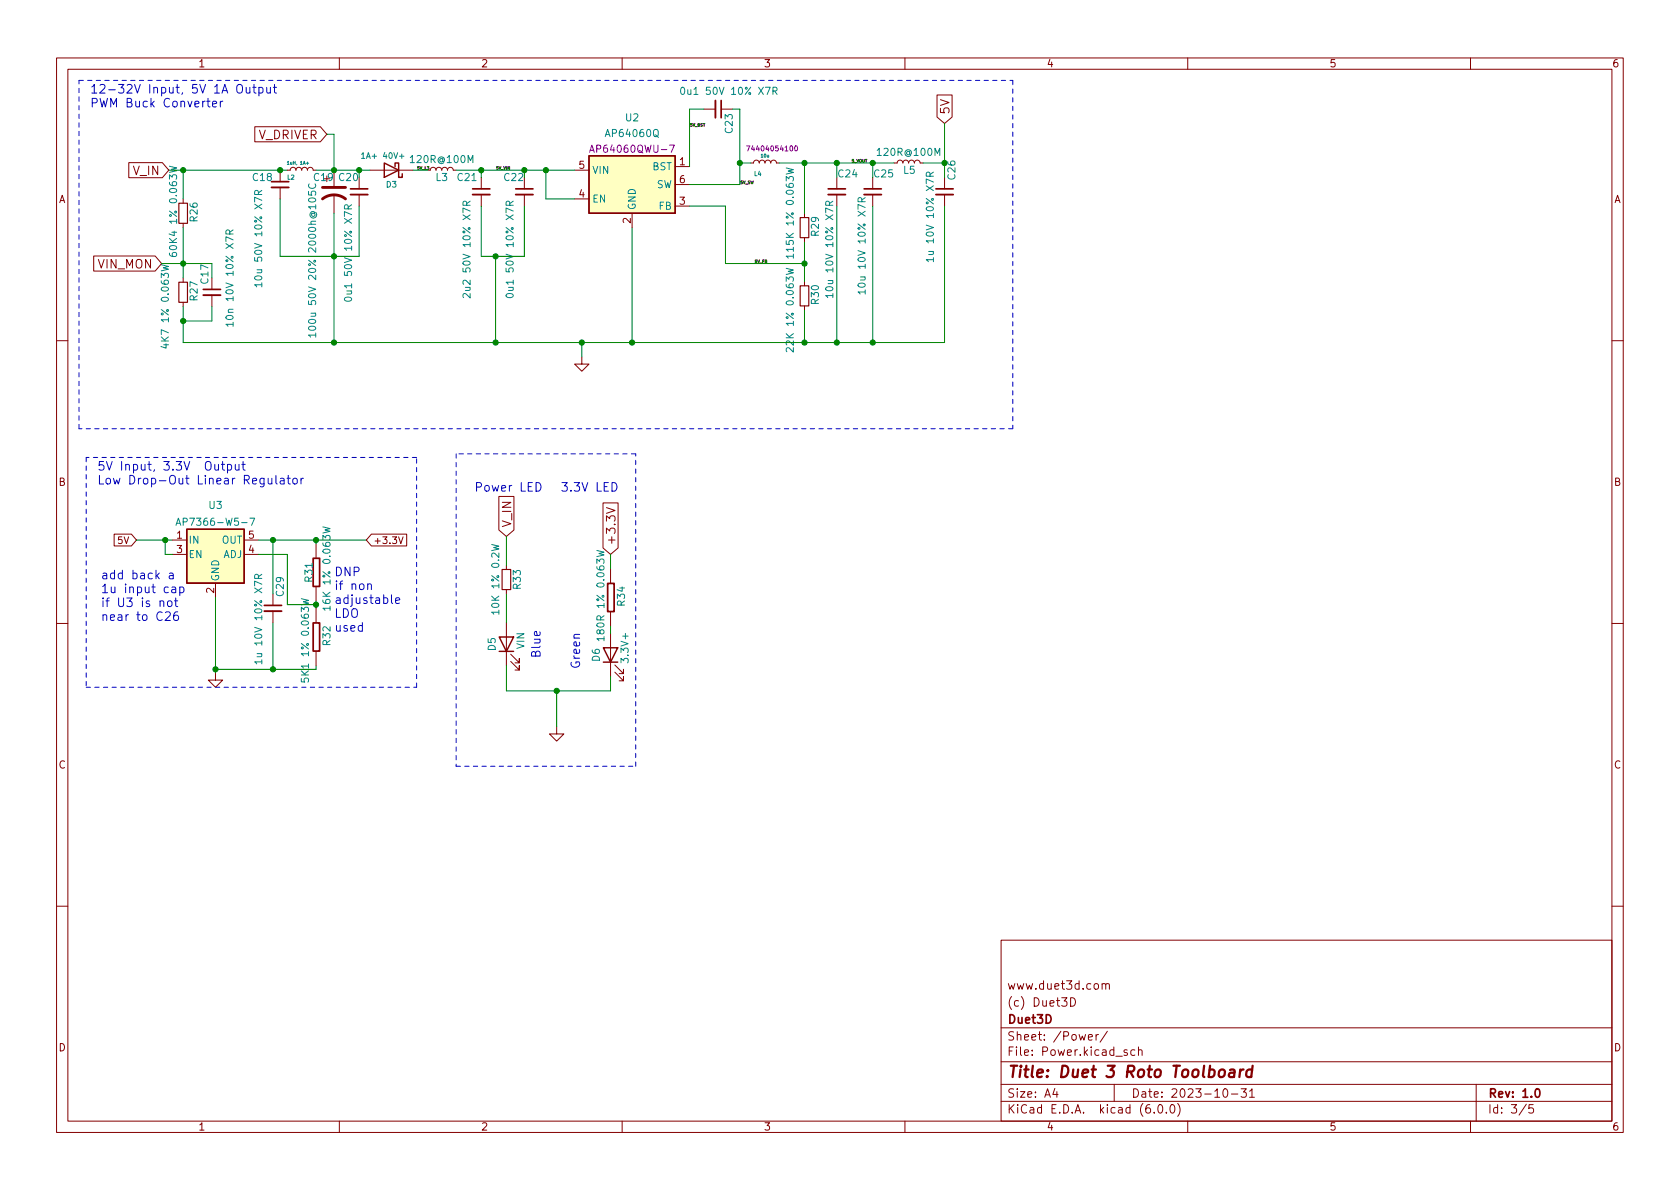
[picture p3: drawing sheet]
<svg xmlns="http://www.w3.org/2000/svg" width="297mm" height="210mm" viewBox="0 0 297 210" stroke-linecap="round" stroke-linejoin="round" font-family="sans-serif">
<g fill="none" stroke="#840000" stroke-width=".18">
<path d="M10 10.2h277v190.1h-277zM12 12.2h273v186.1h-273zM60 10.2v2M110 10.2v2M124.5 19.3h2M127.5 19.3h2M160 10.2v2M165.7 16.8h2.6v3.9l-1.3 1.1-1.3-1.1zM210 10.2v2M260 10.2v2M22.8 28.8h5.9l1.1 1.3-1.1 1.3h-5.9zM32.4 35.2v.7"/>
<path d="M32.4 39.5v.8M45 22.4h11.6l1.2 1.3-1.2 1.4h-11.6zM49.5 30.1v2M49.5 33.1v2.1M55.4 30.1l-.1-.3-.3-.2-.5 .1-.1 .4-.2-.3-.2-.2-.4 .1-.3 .4-.1-.4-.5-.1-.3 .2-.1 .3-.1-.4-.4-.1-.3 .1-.2 .4h-.5M59.1 30.1v2.8M59.1 34.4v3.3M63.5 31.4v2M63.5 34.4v2M65.4 30.1h7.6M75.6 30.1h.5l.1-.4 .4-.1 .3 .1 .2 .4 .1-.3 .3-.2 .4 .1 .2 .4 .2-.4 .4-.1 .3 .2 .1 .3 .2-.4 .3-.1 .4 .1 .1 .4h.5M85.1 31.4v2"/>
<path d="M85.1 34.4v2M92.7 31.4v2M92.7 34.4v2M101.6 30.1h2.5M101.6 35.2h2.5M111.8 37.7v2.6M119.4 29.5h2.5M119.4 36.4h2.5M119.4 32.6h2.5M132.7 28.8h.5l.2-.3 .3-.2 .4 .2 .1 .3 .2-.3 .3-.2 .4 .1 .2 .4 .2-.4 .4-.1 .3 .2 .1 .3 .1-.3 .4-.2 .3 .2 .2 .3h.5M142.2 37.7v.8M148 31.4v2"/>
<path d="M148 34.4v2M154.3 31.4v2M154.3 34.4v2M158.1 28.8h.5l.2-.3 .3-.2 .4 .2 .1 .3 .2-.3 .3-.2 .4 .1 .2 .4 .2-.4 .4-.1 .3 .2 .1 .3 .1-.3 .4-.2 .3 .2 .2 .3h.5M167 31.4v2M167 34.4v2M16.6 45.3h10.8l1.2 1.3-1.2 1.3h-10.8zM32.4 49.1v.8M32.4 53.5v.7M37.5 49.1v2.1M37.5 52.2v2M142.2 42v.8"/>
<path d="M142.2 49.8v.7M142.2 54.1v.8M10 60.2h2M102.9 63.1v1.3h1.2l-1.2 1.3-1.3-1.3h1.3M285 60.2h2M20.2 94.5h3l.9 1-.9 1h-3zM30.5 95.5h2.5M30.5 98h2.5M43.2 95.5h2.5M43.2 98h2.5M55.9 96.1v2.6M65.7 94.5h6.2v2h-6.2l-.9-1z"/>
<path d="M70.5 94.9l.4 1.2 .4-1.2M88.2 87.8h2.7v5.9l-1.4 1.2-1.3-1.2zM89.5 99.9v.8M106.6 88.9h2.7v8l-1.4 1.1-1.3-1.1zM107.2 89.8l1.5 .5-1.5 .5M10 110.2h2M38.1 119v1.3h1.3l-1.3 1.2-1.3-1.2h1.3M38.1 103.1v2.6M48.3 105v2.1M48.3 108.1v2M55.9 103.8v2.5M55.9 107.6v2.5"/>
<path d="M55.9 115.2v2.5M89.5 104.3v.7M89.5 110.1v7.6M90.3 117l1.5 1.5v-.8v.8h-.7M90.3 115.7l1.5 1.5v-.7v.7h-.7M107.9 100.6v2.5M107.9 108.2v2.5M107.9 112v7.6M108.7 118.9l1.5 1.5v-.8v.8h-.7M108.7 117.6l1.5 1.5v-.7v.7h-.7M285 110.2h2M98.4 128.5v1.3h1.3l-1.3 1.3-1.2-1.3h1.2"/>
<path d="M10 160.2h2M177 166.3h108v32h-108zM189.3 176.4a.76 .76 0 0 1 .9 .8 .76 .76 0 0 1-.9 .7zM194.9 174.1l.2-.2 .3 .1 .1 .9M194.9 173.9v1M195.5 174.1l.2-.2 .4 .1v.9M285 160.2h2M60 198.3v2M110 198.3v2M160 198.3v2M177 194.8h108M177 191.8h108"/>
<path d="M177 187.8h108M177 181.8h108M186.5 192.5l-.4 1h1M186.9 193v1M192.4 183.4l.7-.1v-.3l-.5-.1-.2 .2 .1 .8h.6M193.8 182.9v1M194.2 182.9l-.3 .1-.1 .2M195.8 182.4l-1.3 1.9M197 191.8v3M199.3 185.7l-.4-.1-.2 .2 .1 .3 .5 .1v.4h-.6M200.6 185.7l-.4-.1-.3 .3v.4l.2 .3h.5M201.3 185.8l.2-.2 .4 .1v.9"/>
<path d="M201.3 185.1v1.5M204.1 196.7v.1M204.9 195.4l.2-.1a.81 .81 0 0 1 .6 .7 .81 .81 0 0 1-.3 .8h-.2a.81 .81 0 0 1-.6-.6 .81 .81 0 0 1 .3-.8zM206.2 196.7v.1M207.1 195.4l.1-.1a.81 .81 0 0 1 .6 .7 .81 .81 0 0 1-.3 .8h-.1a.81 .81 0 0 1-.6-.6 .81 .81 0 0 1 .3-.8zM208.2 195.1a1.72 1.72 0 0 1 0 2.3M210 198.3v2M216.4 192.6l.2-.1a.81 .81 0 0 1 .6 .7 .81 .81 0 0 1-.3 .8h-.2a.81 .81 0 0 1-.6-.6 .81 .81 0 0 1 .3-.8zM217.7 193.5h1.2M219.4 192.5h1l-.5 .6 .4 .1v.7l-.2 .1h-.5l-.2-.1M220.9 193l.5-.5v1.5M220.9 194h.9"/>
<path d="M260 198.3v2M261 191.8v6.5M269.9 195.3l-1.3 1.9M271.1 195.3h-.7l-.1 .7 .2-.1 .5 .1 .2 .2-.1 .5-.2 .1-.6-.1"/>
</g>
<g fill="none" stroke="#840000" stroke-width=".3">
<path d="M127.5 17.8v3M48 32.1h3.1M62 33.4h3M83.6 33.4h3M91.2 33.4h3M146.4 33.4h3.1M152.8 33.4h3M165.5 33.4h3M35.9 51.2h3.1M55.4 98.7h1.1v5h-1.1zM46.7 107.1h3.1M55.4 110.2h1.1v4.9h-1.1z"/>
<path d="M107.4 103.2h1.2v4.9h-1.2zM271.6 192.6l.2-.1a.82 .82 0 0 1 .6 .7 .82 .82 0 0 1-.3 .8h-.2a.81 .81 0 0 1-.6-.6 .81 .81 0 0 1 .3-.8z"/>
</g>
<path d="M217.5 189.2l.2-.1 .5 .1v1.3M218.3 189.6l-.7 .1a.4 .4 0 0 0-.3 .3 .4 .4 0 0 0 .2 .5l.7-.1M219.3 189.1l-.2 1.4M219.9 189.1l-.4 .1-.2 .3M221.4 189.2a.66 .66 0 0 0-1 .3l-.1 .6 .2 .3 .2 .1 .5-.1M221.5 188.5l-.3 2" fill="none" stroke="#840000" stroke-width=".4"/>
<path d="M126.5 17.8v3M48 33.1h3.1M62 34.4h3M83.6 34.4h3M91.2 34.4h3M146.4 34.4h3.1M152.8 34.4h3M165.5 34.4h3M35.9 52.2h3.1M46.7 108.1h3.1" fill="none" stroke="#840000" stroke-width=".33"/>
<g fill="none" stroke="#008484" stroke-width=".18">
<path d="M120.5 15.5l.1-.1a.68 .68 0 0 1 .5 .7 .68 .68 0 0 1-.5 .6l-.1-.1-.2-.4zM136.7 16.1l.6-.1 .1-.1-.1-.4-.6-.1v1.3M137 16.1l.4 .6M30 29.4l1.2 .3-.9 .2 .9 .3-1.2 .3M45.7 34.4l-.1-.6-.2-.1h-.3l-.1 .7h1.3M46.3 33.7l-.6 .4M50.8 28.7l.2-.2v.6M50.8 29.1h.3M54.2 28.9h.4M54.5 33.9v.6h.7l-.2-.2 .1-.4 .2-.1 .4 .1 .1 .1-.1 .5M54.7 32.5a.6 .6 0 0 0 .4 .9 .6 .6 0 0 0 .7-.6l-.1-.3M61.6 36.9l-.1-.6-.2-.1-.3 .1-.1 .6h1.3"/>
<path d="M62.2 36.2l-.6 .4M63.9 27.3l.3-.3v1M63.9 28h.6M70.6 27.6h.8M82.5 36.3v-.6l-.2-.1h-.3l-.1 .7h1.2M83.1 35.6l-.6 .4M90.1 36.3v-.6l-.2-.1h-.3l-.1 .7h1.2M90.7 35.6l-.6 .4M139 29.7l1.3 .3-.9 .2 .9 .3-1.3 .3M146.7 36.3l-.1-.6-.2-.1h-.3l-.1 .7h1.3M147.3 35.6l-.6 .4M152.4 35.7l-.1-.6-.2-.2-.3 .1-.1 .7h1.3"/>
<path d="M153 34.9l-.6 .5M164.4 31.2v-.6l-.2-.2-.3 .1-.1 .7h1.2M165 30.4l-.6 .5M28.5 46.8l1.3 .3-.9 .3 .9 .2-1.3 .3M30 44.8v.3a.86 .86 0 0 0 1.2 0l-.1-.4-.4-.1-.3 .3 .1 .3 .2 .2M40.6 41.4l-.1-.6-.1-.1h-.3l-.2 .7h1.3M41.2 57.3h-1.3l.4 .4M41.2 57v.7M41.2 40.7l-.6 .4M46.3 50.4h-1.3l.4 .3M46.3 50v.7M54.6 57.9a.75 .75 0 0 1 1.2 .2 .72 .72 0 0 1-1.3-.1z"/>
<path d="M55.8 59.3h-1.3l.4 .3M55.8 58.9v.7M61 52.7a.75 .75 0 0 1 1.2 .3 .72 .72 0 0 1-1.3-.2zM83.1 51.9v.8l-.9-.8-.3 .2 .1 .5M89.6 52a.69 .69 0 0 1 1.1 .3 .72 .72 0 0 1-1.2-.1zM139 47.4l1.3 .4-.9 .2 .9 .2-1.3 .3M140.3 45.3h-1.3l.4 .4M140.3 44.9v.8M147.3 52.3h-1.3l.4 .3M147.3 51.9v.7M153 51.6h-1.3l.4 .4M153 51.3v.7"/>
<path d="M165 45.9h-1.2l.3 .4M165 45.6v.7M29.4 60.8v.8l-.9-.3M140.3 61.5v.8l-.9-.8-.4 .2 .1 .5M31.1 92.9l.4-1.3 .5 1.3M31.2 92.5h.6M44.2 91.6h.8l-.5 1.3M57.1 93.2l1.3 .3-.9 .2 .9 .3-1.3 .3M86.9 96.3l1.3 .3-.9 .2 .9 .3-1.3 .3M105.5 97.3l1.3 .3-.9 .3 .9 .2-1.3 .3M45.7 102.3l-.1-.6-.2-.1h-.3l-.1 .7h1.3M46.3 117h-1.3l.4 .4"/>
<path d="M46.3 116.7v.7M46.3 101.6l-.6 .4M53.3 120v.6h.6l-.1-.2v-.4l.2-.1 .4 .1 .1 .1-.1 .5M53.3 105.9l1.2 .3-.9 .2 .9 .3-1.2 .3M58.4 107.6h-1.3l.4 .3M58.4 107.2v.7M88.2 108.3h-1.3l.4 .3M88.2 107.9v.7M106.8 112.9h-1.3l.4 .4M106.8 112.6v.7"/>
</g>
<path d="M67.9 28.8l2.6 1.3-2.6 1.3zM69.8 29.5v-.7h.7v2.6h.6v-.7M104.1 27.6h15.3v10.1h-15.3zM33 93.6h10.2v9.5h-10.2zM88.3 112.6h2.5l-1.3 2.6zM88.3 115.2h2.5M106.7 114.5h2.5l-1.3 2.6zM106.7 117.1h2.5" fill="none" stroke="#840000" stroke-width=".25"/>
<g fill="#ffffc2" stroke="#ffffc2" stroke-width=".18">
<path d="M33 93.6h10.2v9.5h-10.2z"/>
<path d="M104.1 27.6h15.3v10.1h-15.3z"/>
</g>
<path d="M57 35.2a3.3 3.3 0 0 1 4.1 0M57 33.1h4.1" fill="none" stroke="#840000" stroke-width=".51"/>
<path d="M31.6 35.9h1.5v3.6h-1.5zM141.5 38.5h1.5v3.5h-1.5zM31.6 49.9h1.5v3.6h-1.5zM141.5 50.5h1.5v3.6h-1.5zM88.8 100.7h1.5v3.6h-1.5z" fill="none" stroke="#840000" stroke-width=".2"/>
<path d="M104.2 26.9l.5-1.2 .4 1.2M104.4 26.6h.6M118.4 25.7h.8l-.5 1.2M132 25.8h.6l-.4 .9M140.6 25.9l.1-.1a.43 .43 0 0 1 .3 .5 .43 .43 0 0 1-.4 .3l-.1-.3z" fill="none" stroke="#840084" stroke-width=".18"/>
<g fill="none" stroke="#0000c2" stroke-width=".18">
<path d="M36.6 17.9h.5M36.8 17.4v1.3l.3 .2M37.6 18.4l.7-.1-.1-.3-.4-.1-.2 .2v.7h.6M39 17.9v1M39.4 17.9l-.3 .1-.1 .2M41.9 15.2a.51 .51 0 0 1 .6-.3 .51 .51 0 0 1 .4 .5v.6a.51 .51 0 0 1-.5 .5 .51 .51 0 0 1-.5-.5zM43.5 15.4l.1 1 .4 .1 .2-.2M44.2 15.4v1.1M44.7 15.4h.6M44.9 14.9v1.3l.4 .3M45.8 15.5l.4-.1 .3 .3v.5l-.1 .2h-.6M45.8 15.4v1.6"/>
<path d="M47.2 15.4v1l.4 .1 .2-.2M47.8 15.4v1.1M48.3 15.4h.6M48.5 14.9v1.3l.4 .3M39.1 82.1h.6M39.4 81.6v1.3l.3 .2M40.2 82.2l.5-.1 .3 .3v.4l-.2 .3h-.6M40.2 82.1v1.5M41.6 82.1l.1 1h.3l.3-.1M42.3 82.1v1M42.8 82.1h.5M43 81.6v1.3l.3 .2"/>
<path d="M47.4 84.6l.1 .9 .3 .1 .3-.2M48.1 84.6v1M48.8 84.1v1.3l.2 .2M49.6 84.6h.6v1M50.2 84.9l-.5 .1a.3 .3 0 0 0-.2 .3 .3 .3 0 0 0 .2 .3l.5-.1M50.7 84.6h.6M51 84.1v1.3l.3 .2M51.9 84.6h.4l.3 .3v.4l-.3 .3-.4-.1-.1-.2v-.4zM53.2 84.6v1M53.7 84.6h-.3l-.2 .3M94.8 85.3a.77 .77 0 0 1 .9 .8 .77 .77 0 0 1-.9 .8zM108.2 85.3a.77 .77 0 0 1 .9 .8 .77 .77 0 0 1-.9 .8z"/>
<path d="M28.3 106.4l.2-.2 .4 .1 .1 1M29.2 108.3l.6-.1 .2 .1 .1 .3-.9 1.1h.9M29.8 106.3l.3-.1 .3 .3v.5l-.3 .3-.3-.1-.2-.2v-.5zM30 101.4h.6v1M30.4 103.9h.6l.1 .9M30.6 101.7l-.5 .1a.3 .3 0 0 0-.2 .3 .3 .3 0 0 0 .2 .3l.5-.1M30.8 106.2h.6M31.1 104.2h-.5a.3 .3 0 0 0-.3 .3 .3 .3 0 0 0 .3 .3l.5-.1M31.1 105.7v1.3l.3 .3M31.4 108.2a.6 .6 0 0 0-.7 .6v.6l.1 .2 .5 .1 .2-.1 .1-.5-.2-.3h-.4l-.3 .3M31.8 103.9l.4-.1 .3 .3v.4l-.1 .2h-.6M31.8 103.8v1.5"/>
<path d="M65 103.4l.2-.2 .4 .1 .1 1M65 103.2v1.1M69.2 105.2v1.3l.2 .2M69.9 106.2l.8-.1-.1-.3-.4-.1-.3 .2 .1 .7h.6"/>
</g>
<path d="M14 14.2h165.1M179.1 14.2v61.6M14 75.8v-61.6M179.1 75.8h-165.1M15.2 80.9v40.6M73.7 80.9h-58.5M80.6 80.3v55.2M112.4 80.3h-31.8M15.2 121.5h58.5M73.7 121.5v-40.6M80.6 135.5h31.8M112.4 135.5v-55.2" fill="none" stroke="#0000c2" stroke-width=".18" stroke-dasharray=".8 .8"/>
<g fill="none" stroke="#008400" stroke-width=".18">
<path d="M124.5 19.3h-2.6v10.2M129.5 19.3h1.3v13.3h-8.9M29.8 30.1h21M32.4 30.1v5.1M49.5 35.2v10.1h14v-8.9M55.9 30.1h9.5M57.8 23.7h1.3v6.4M59.1 37.7v22.9M73 30.1h2.6M80.6 30.1h21M85.1 36.4v8.9h7.6v-8.9M85.1 30.1v1.3"/>
<path d="M96.5 30.1v5.1h5.1M121.9 36.4h6.4v10.2h13.9M130.8 28.8h1.9M137.8 28.8h20.3M142.2 28.8v8.9M148 28.8v2.6M148 36.4v24.2M154.3 28.8v2.6M154.3 36.4v24.2M167 36.4v24.2h-134.6v-6.4M167 21.8v7h-3.8M28.6 46.6h8.9"/>
<path d="M32.4 40.3v8.8M37.5 54.2v2.6h-5.1M87.6 45.3v15.3M111.8 40.3v20.3M142.2 42.8v7M142.2 54.9v5.7M102.9 60.6v2.5M24.1 95.5h6.4M29.2 95.5v2.5h1.3M45.7 95.5h19.1M45.7 98h5.1v8.9h5.1M48.3 95.5v9.5"/>
<path d="M55.9 95.5v.6M89.5 94.9v5M107.9 98v2.6M38.1 105.7v13.3M48.3 110.1v8.3M55.9 106.3v1.3M55.9 117.7v.7h-17.8M89.5 105v5.1M89.5 117.7v4.5h18.4v-2.6M107.9 110.7v1.3M98.4 122.2v6.3"/>
</g>
<g fill="#008400" stroke="#008400" stroke-width=".18">
<circle cx="48.3" cy="95.5" r=".46"/>
<circle cx="29.2" cy="95.5" r=".46"/>
<circle cx="48.3" cy="118.4" r=".46"/>
<circle cx="38.1" cy="118.4" r=".46"/>
<circle cx="96.5" cy="30.1" r=".46"/>
<circle cx="130.8" cy="28.8" r=".46"/>
<circle cx="111.8" cy="60.6" r=".46"/>
<circle cx="32.4" cy="30.1" r=".46"/>
<circle cx="92.7" cy="30.1" r=".46"/>
<circle cx="85.1" cy="30.1" r=".46"/>
<circle cx="102.9" cy="60.6" r=".46"/>
<circle cx="87.6" cy="60.6" r=".46"/>
<circle cx="87.6" cy="45.3" r=".46"/>
<circle cx="32.4" cy="56.8" r=".46"/>
<circle cx="49.5" cy="30.1" r=".46"/>
<circle cx="32.4" cy="46.6" r=".46"/>
<circle cx="59.1" cy="30.1" r=".46"/>
<circle cx="148" cy="60.6" r=".46"/>
<circle cx="142.2" cy="60.6" r=".46"/>
<circle cx="154.3" cy="60.6" r=".46"/>
<circle cx="148" cy="28.8" r=".46"/>
<circle cx="154.3" cy="28.8" r=".46"/>
<circle cx="167" cy="28.8" r=".46"/>
<circle cx="142.2" cy="46.6" r=".46"/>
<circle cx="142.2" cy="28.8" r=".46"/>
<circle cx="55.9" cy="106.9" r=".46"/>
<circle cx="55.9" cy="95.5" r=".46"/>
<circle cx="98.4" cy="122.2" r=".46"/>
<circle cx="59.1" cy="45.3" r=".46"/>
<circle cx="59.1" cy="60.6" r=".46"/>
<circle cx="63.5" cy="30.1" r=".46"/>
</g>
<text font-size="2.8" fill="#840000" x="178" y="190.6">Title: Duet 3 Roto Toolboard</text>
<g font-size="2.1" fill="#0000c2">
<text x="15.9" y="16.5">12-32V Input, 5V 1A Output</text>
<text x="15.9" y="19">PWM Buck Converter</text>
<text x="17.1" y="83.2">5V Input, 3.3V Output</text>
<text x="17.1" y="85.7">Low Drop-Out Linear Regulator</text>
<text x="83.8" y="86.9">Power LED</text>
<text x="99.1" y="86.9">3.3V LED</text>
<text x="59.1" y="101.9">DNP</text>
<text x="17.8" y="102.4">add back a</text>
<text x="17.8" y="104.9">1u input cap</text>
<text x="17.8" y="107.3">if U3 is not</text>
<text x="59.1" y="104.3">if non</text>
<text x="59.1" y="106.8">adjustable</text>
<text x="17.8" y="109.8">near to C26</text>
<text x="59.1" y="109.2">LDO</text>
<text x="59.1" y="111.7">used</text>
<text x="95.6" y="116.5" transform="rotate(-90 95.6 116.5)">Blue</text>
<text x="102.6" y="118.4" transform="rotate(-90 102.6 118.4)">Green</text>
</g>
<g font-size="2.1" fill="#840000">
<text x="167.9" y="20.3" transform="rotate(-90 167.9 20.3)">5V</text>
<text x="45.6" y="24.6">V_DRIVER</text>
<text x="23.6" y="31">V_IN</text>
<text x="17.4" y="47.5">VIN_MON</text>
<text x="90.4" y="93.3" transform="rotate(-90 90.4 93.3)">V_IN</text>
<text x="108.8" y="96.5" transform="rotate(-90 108.8 96.5)">+3.3V</text>
<text x="178" y="178">(c) Duet3D</text>
<text x="178" y="175">www.duet3d.com</text>
<text x="178" y="184">Sheet: /Power/</text>
<text x="178" y="181">Duet3D</text>
<text x="178" y="186.7">File: Power.kicad_sch</text>
<text x="178" y="196.9">KiCad E.D.A. kicad (6.0.0)</text>
<text x="178" y="194.1">Size: A4</text>
<text x="200" y="194.1">Date: 2023-10-31</text>
<text x="263" y="194.1">Rev: 1.0</text>
<text x="263" y="196.9">Id: 3/5</text>
</g>
<g font-size="1.8" fill="#840000">
<text x="35" y="11.9">1</text>
<text x="85" y="11.9">2</text>
<text x="135" y="11.9">3</text>
<text x="185" y="11.9">4</text>
<text x="235" y="11.9">5</text>
<text x="285" y="11.9">6</text>
<text x="102.4" y="29.8">5</text>
<text x="120.2" y="29.2">1</text>
<text x="10.3" y="35.9">A</text>
<text x="102.4" y="34.9">4</text>
<text x="120.2" y="32.4">6</text>
<text x="285.3" y="35.9">A</text>
<text x="111.5" y="39.5" transform="rotate(-90 111.5 39.5)">2</text>
<text x="120.2" y="36.2">3</text>
<text x="10.3" y="85.9">B</text>
<text x="285.3" y="85.9">B</text>
<text x="31.3" y="95.2">1</text>
<text x="44" y="95.2">5</text>
<text x="31.3" y="97.8">3</text>
<text x="44" y="97.8">4</text>
<text x="37.8" y="104.9" transform="rotate(-90 37.8 104.9)">2</text>
<text x="10.3" y="135.9">C</text>
<text x="285.3" y="135.9">C</text>
<text x="10.3" y="185.9">D</text>
<text x="285.3" y="185.9">D</text>
<text x="35" y="199.9">1</text>
<text x="85" y="199.9">2</text>
<text x="135" y="199.9">3</text>
<text x="185" y="199.9">4</text>
<text x="235" y="199.9">5</text>
<text x="285" y="199.9">6</text>
</g>
<g font-size="1.8" fill="#008484">
<text x="121.5" y="16.8">0u1 50V 10% X7R</text>
<text x="110.6" y="21.4">U2</text>
<text x="129.5" y="23.5" transform="rotate(-90 129.5 23.5)">C23</text>
<text x="72.9" y="28.8">120R@100M</text>
<text x="107.4" y="24.2">AP64060Q</text>
<text x="155.5" y="27.6">120R@100M</text>
<text x="44.8" y="32">C18</text>
<text x="55.5" y="32">C19</text>
<text x="77.1" y="32">L3</text>
<text x="80.9" y="32">C21</text>
<text x="104.6" y="35.8">EN</text>
<text x="104.6" y="30.7">VIN</text>
<text x="115.3" y="30.1">BST</text>
<text x="116" y="33.3">SW</text>
<text x="148.3" y="31.4">C24</text>
<text x="154.6" y="31.4">C25</text>
<text x="159.7" y="30.7">L5</text>
<text x="34.9" y="39.1" transform="rotate(-90 34.9 39.1)">R26</text>
<text x="112.4" y="37.2" transform="rotate(-90 112.4 37.2)">GND</text>
<text x="116.5" y="37.1">FB</text>
<text x="144.8" y="41.7" transform="rotate(-90 144.8 41.7)">R29</text>
<text x="31.3" y="44.3" transform="rotate(-90 31.3 44.3)">60K4 1% 0.063W</text>
<text x="140.3" y="44.6" transform="rotate(-90 140.3 44.6)">115K 1% 0.063W</text>
<text x="165.1" y="45.2" transform="rotate(-90 165.1 45.2)">1u 10V 10% X7R</text>
<text x="34.9" y="53.1" transform="rotate(-90 34.9 53.1)">R27</text>
<text x="46.4" y="49.5" transform="rotate(-90 46.4 49.5)">10u 50V 10% X7R</text>
<text x="62.2" y="52.1" transform="rotate(-90 62.2 52.1)">0u1 50V 10% X7R</text>
<text x="83.2" y="51.4" transform="rotate(-90 83.2 51.4)">2u2 50V 10% X7R</text>
<text x="90.8" y="51.4" transform="rotate(-90 90.8 51.4)">0u1 50V 10% X7R</text>
<text x="144.8" y="53.7" transform="rotate(-90 144.8 53.7)">R30</text>
<text x="147.3" y="51.4" transform="rotate(-90 147.3 51.4)">10u 10V 10% X7R</text>
<text x="153" y="50.8" transform="rotate(-90 153 50.8)">10u 10V 10% X7R</text>
<text x="41.3" y="56.5" transform="rotate(-90 41.3 56.5)">10n 10V 10% X7R</text>
<text x="55.9" y="57.6" transform="rotate(-90 55.9 57.6)">100u 50V 20% 2000h@105C</text>
<text x="29.8" y="60.7" transform="rotate(-90 29.8 60.7)">4K7 1% 0.063W</text>
<text x="140.3" y="61.3" transform="rotate(-90 140.3 61.3)">22K 1% 0.063W</text>
<text x="37" y="90">U3</text>
<text x="32.5" y="93">AP7366-W5-7</text>
<text x="33.3" y="96.1">IN</text>
<text x="33.3" y="98.7">EN</text>
<text x="39.2" y="96.1">OUT</text>
<text x="39.4" y="98.7">ADJ</text>
<text x="38.7" y="102.9" transform="rotate(-90 38.7 102.9)">GND</text>
<text x="50.2" y="105.4" transform="rotate(-90 50.2 105.4)">C29</text>
<text x="55.2" y="102.8" transform="rotate(-90 55.2 102.8)">R31</text>
<text x="58.4" y="107" transform="rotate(-90 58.4 107)">16K 1% 0.063W</text>
<text x="88.3" y="107.9" transform="rotate(-90 88.3 107.9)">10K 1% 0.2W</text>
<text x="92.1" y="104.1" transform="rotate(-90 92.1 104.1)">R33</text>
<text x="110.5" y="107.1" transform="rotate(-90 110.5 107.1)">R34</text>
<text x="106.9" y="112.3" transform="rotate(-90 106.9 112.3)">180R 1% 0.063W</text>
<text x="46.4" y="116.3" transform="rotate(-90 46.4 116.3)">1u 10V 10% X7R</text>
<text x="54.6" y="119.7" transform="rotate(-90 54.6 119.7)">5K1 1% 0.063W</text>
<text x="58.4" y="114.1" transform="rotate(-90 58.4 114.1)">R32</text>
<text x="87.6" y="115" transform="rotate(-90 87.6 115)">D5</text>
<text x="92.7" y="114.8" transform="rotate(-90 92.7 114.8)">VIN</text>
<text x="106" y="116.9" transform="rotate(-90 106 116.9)">D6</text>
<text x="111.1" y="116.9" transform="rotate(-90 111.1 116.9)">3.3V+</text>
</g>
<text font-size="1.8" fill="#840084" x="105.1" y="27">AP64060QWU-7</text>
<g font-size="1.8" fill="#008400">
<text x="60" y="32">C20</text>
<text x="89.2" y="32">C22</text>
<text x="168.9" y="31.7" transform="rotate(-90 168.9 31.7)">C26</text>
<text x="36.8" y="50.1" transform="rotate(-90 36.8 50.1)">C17</text>
</g>
<g font-size="1.7" fill="#840000">
<text x="20.9" y="96.2">5V</text>
<text x="66" y="96.2">+3.3V</text>
</g>
<g font-size="1.4" fill="#008484">
<text x="64.3" y="28.1">1A+ 40V+</text>
<text x="68.3" y="33.1">D3</text>
</g>
<text font-size="1.2" fill="#840084" x="132.7" y="26.7">74404054100</text>
<g font-size="1.1" fill="#008484">
<text x="50.8" y="31.7">L2</text>
<text x="133.4" y="31.1">L4</text>
</g>
<g font-size=".8" fill="#008484">
<text x="51" y="29.1">1uH, 1A+</text>
<text x="134.6" y="27.8">10u</text>
</g>
<g font-size=".7">
<text x="121.9" y="22.4">5V_BST</text>
<text x="73.7" y="30">5V_L3</text>
<text x="87.6" y="30">5V_VIN</text>
<text x="150.5" y="28.7">5_VOUT</text>
<text x="130.8" y="32.5">5V_SW</text>
<text x="133.3" y="46.5">5V_FB</text>
</g>
</svg>
